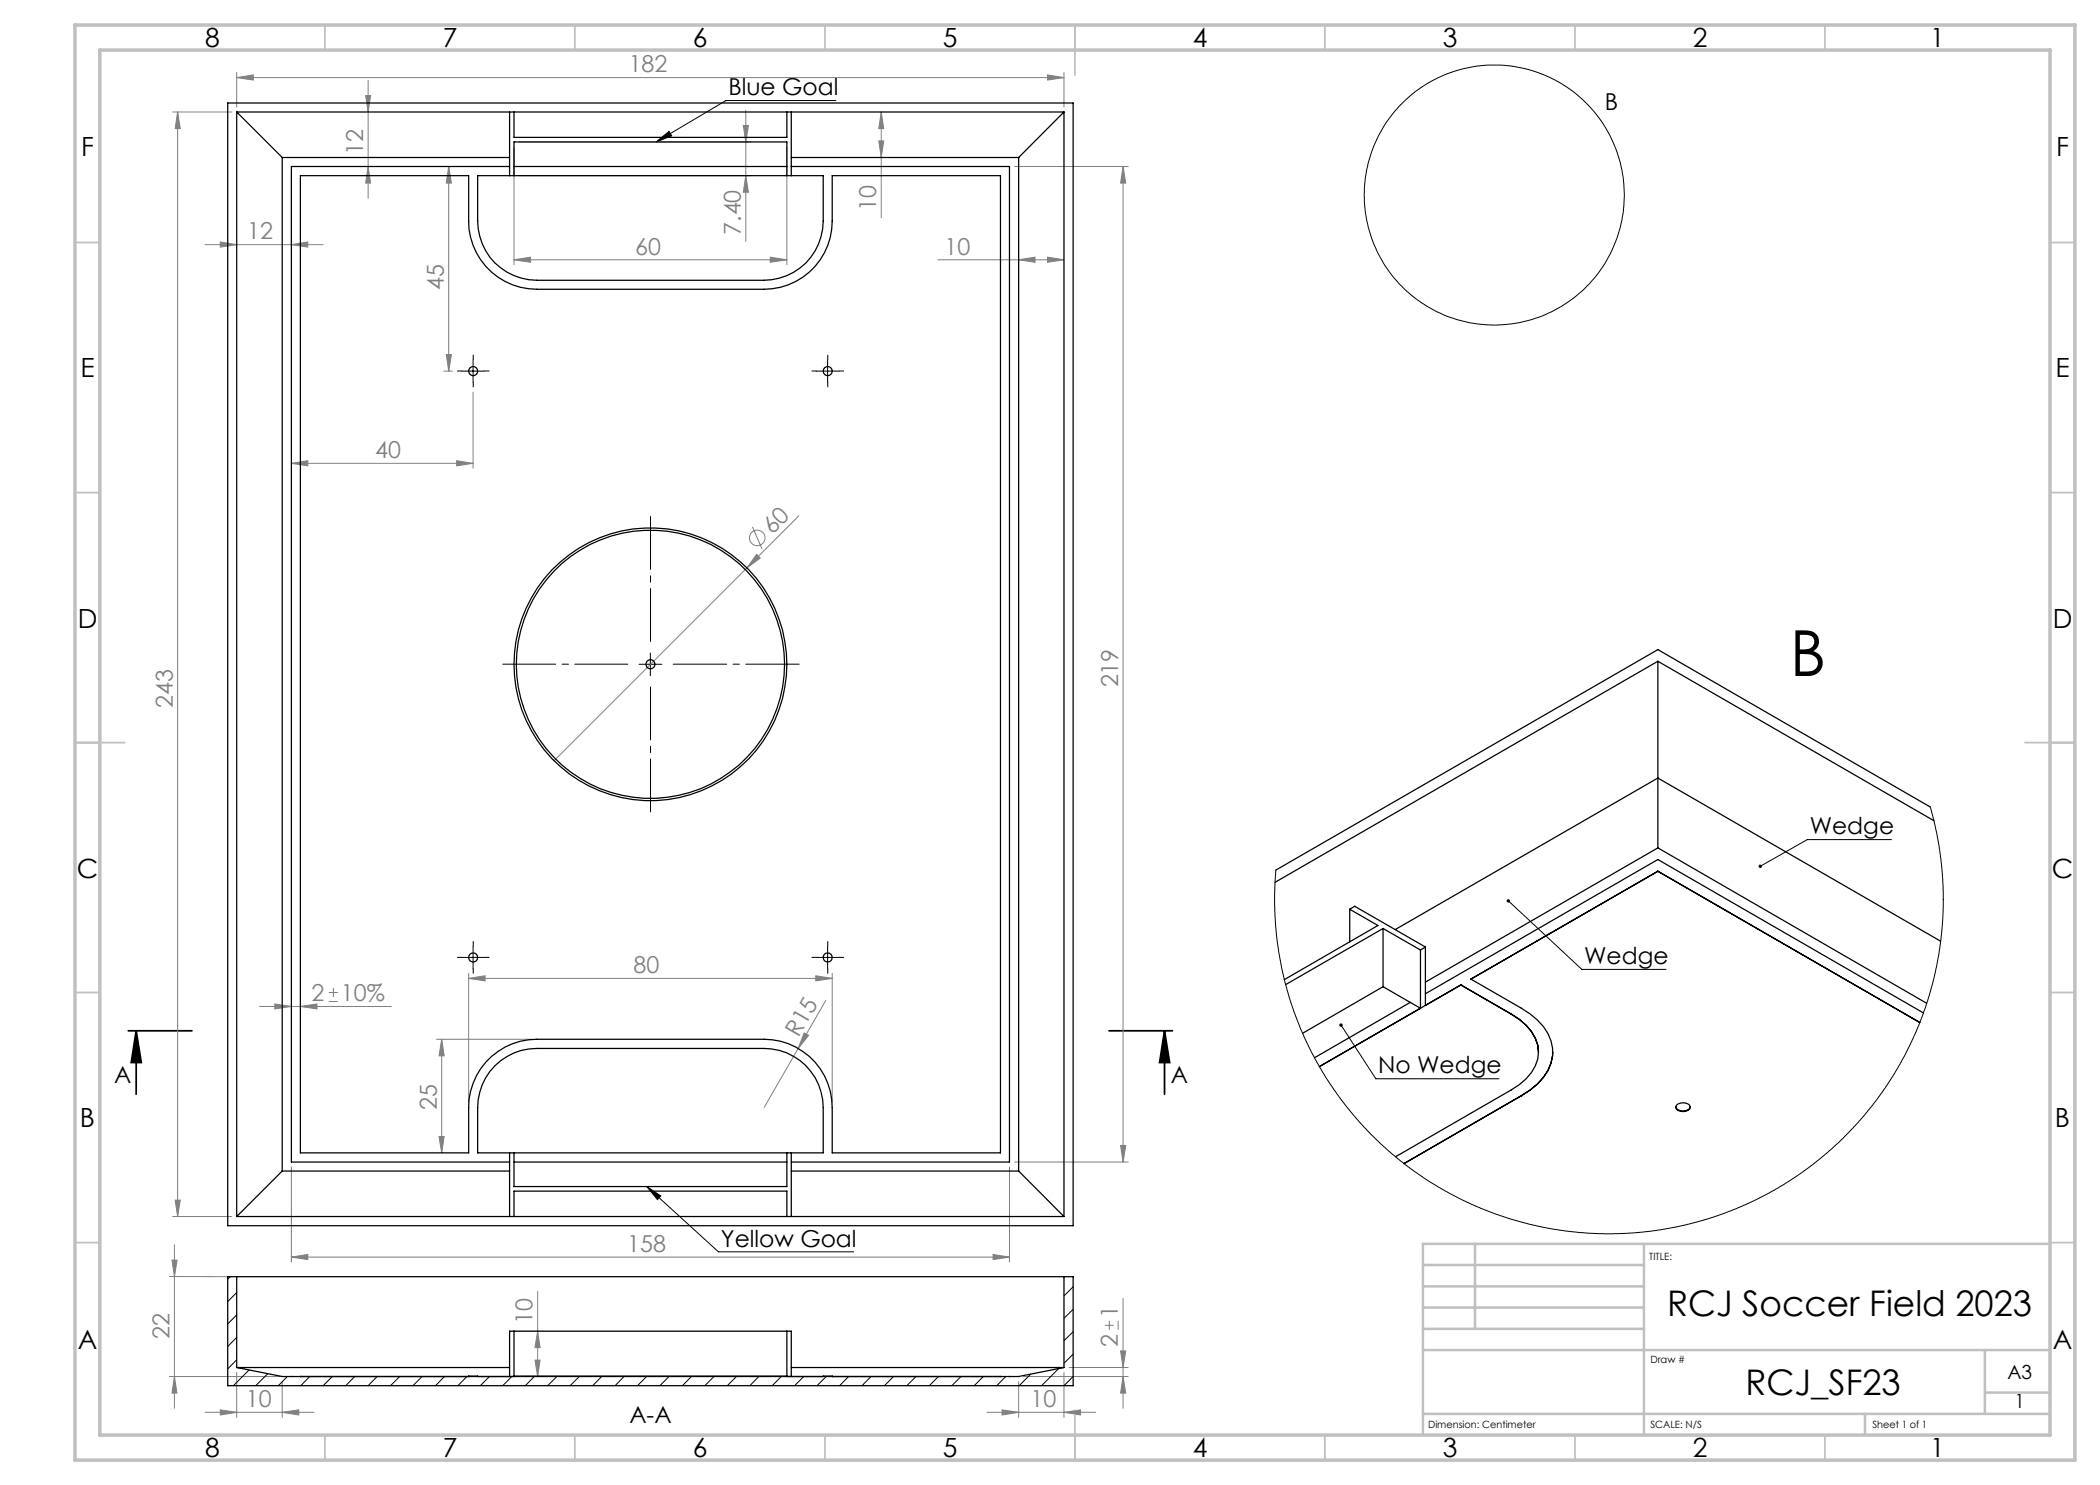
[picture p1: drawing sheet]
<svg xmlns="http://www.w3.org/2000/svg" width="420mm" height="297mm" viewBox="0 0 420 297" stroke-linecap="round" stroke-linejoin="round" font-family="sans-serif">
<g fill="none" stroke="#808080" stroke-width=".2">
<path d="M47.3 15.5l3.4-.5v1zM47.3 14.5v6.9M47.3 15.5h165.5M73.1 19.1h1l-.5 3.3zM73.6 16v23.6M209.5 15l3.3 .5-3.3 .5zM212.8 14.5v6.9M34.5 22.4h11.9M35.5 22.4v220.9M35.5 22.4l.6 3.3h-1.1zM58.3 34.3v15.6M73.6 33.3l.5 3.3h-1z"/>
<path d="M89.7 33.3l.6 3.3h-1zM89.7 33.3v40.9M102.8 29.4v23.5M103.8 35.1h46.4M103.8 28.4h46.4M148.7 25.1h1l-.5 3.3zM149.2 35.1l.5 3.3h-1zM149.2 22v26.3M157.4 29.4v23.5M175.8 28.2h.9l-.5 3.3zM176.2 22.4l.5 3.3h-.9zM176.2 22.4v21.2"/>
<path d="M202.9 33.3h22.7M224.6 33.3v199.1M224.6 33.3l.5 3.3h-1zM41 48.9h23.6M44.1 48.4l3.2 .5-3.2 .5zM58.3 48.9l3.3-.5v1zM102.8 52l3.3-.6v1.1zM102.8 52h54.6M154.1 51.4l3.3 .6-3.3 .5zM187.6 52h25.2M203.7 52l3.3-.6v1.1zM209.5 51.4l3.3 .6-3.3 .5z"/>
<path d="M88.8 74.2h1.7M89.3 70.9h1l-.6 3.3zM94.6 78.4v15.3M58.3 92.7l3.3-.6v1.1zM58.3 92.7h36.3M91.3 92.1l3.3 .6-3.3 .5zM150.5 105.4l1.9 4.4M151.3 110.9l.7 .7-2.6 2zM159.8 103.1l-49 49M65.8 198.5h1.8M66.7 197.6v1.8M93.7 195.7l3.3-.5v1z"/>
<path d="M93.7 194.7v25.8M93.7 195.7h72.7M163.2 195.2l3.2 .5-3.2 .5zM166.4 194.7v25.8M51.9 201.3h26.3M55 200.8l3.3 .5-3.3 .5zM60.1 201.3l3.3-.5v1zM65.8 200.3h1.8M87.3 207.9h19.1M88.3 207.9l.5 3.3h-1zM88.3 207.9v22.7M160.8 206.6l.9 .5-2.1 2.6z"/>
<path d="M165.2 200.1l-12.4 21.4M58.3 233.4v19M87.8 227.3h1l-.5 3.3zM201.9 233.4v19M202.9 232.4h22.7M224.1 229.1h1l-.5 3.3zM33.9 255.3h12.5M34.4 252h1l-.5 3.3zM34.5 243.3h11.9M34.9 249v32.7M35 240h1.1l-.6 3.3zM58.3 251.4l3.3-.5v1z"/>
<path d="M58.3 251.4h143.6M107.5 258.3v17M198.6 250.9l3.3 .5-3.3 .5zM224.6 259.7v22M33.9 275.3h23.4M34.9 275.3l.5 3.3h-1zM47.3 274.5v9M56.4 276.3v7.2M103.8 266.2h4.7M107 272h1l-.5 3.3zM107.5 266.2l.5 3.3h-1zM108.4 275.3h.1"/>
<path d="M203.7 276.3v7.2M204.7 275.3h20.9M212.8 274.5v9M213.8 273.5h11.8M221 265.1h1.7M221.9 264.2v1.8M223.6 264.2v1.8M224.1 270.2h1l-.5 3.3zM224.6 275.3l.5 3.3h-1zM41 282.5h21.8M44.1 282l3.2 .5-3.2 .5zM56.4 282.5l3.4-.5v1z"/>
<path d="M197.4 282.5h21.7M200.4 282l3.3 .5-3.3 .5zM212.8 282.5l3.3-.5v1z"/>
<circle cx="151.5" cy="107.6" r="1.56"/>
</g>
<g fill="none" stroke="#000" stroke-width=".2">
<path d="M131.2 28.4l2.6-2.1 .5 .9zM167.2 20.1h-22l-14 8.3M92.4 74.2h4.5M94.6 72v4.5M163.3 74.2h4.5M165.5 72v4.5M127.8 132.9h4.6M130.1 130.6v4.5M378.3 167.9h-16.8l-9.4 5.3M92.4 191.5h4.5M94.6 189.2v4.6M163.3 191.5h4.5"/>
<path d="M165.5 189.2v4.6M301.7 180.2l14.7 13.7h16.8M268.2 205l7 10.8h24.6M129.4 237.3l2.8 1.9-.7 .7zM129.4 237.3l14.3 13.1h27"/>
<circle cx="298.9" cy="39" r="26"/>
</g>
<path d="M25.6 206.2h12.8M27.2 206.2l1.1 6.3h-2.1zM27.2 206.2v12.7M221.8 206.2h12.7M232.9 206.2l1 6.3h-2zM232.9 206.2v12.7" fill="none" stroke="#000" stroke-width=".35"/>
<path d="M125.6 132.8h-25M130.1 137.4v25M130.1 128.3v-25M134.6 132.8h25.2" fill="none" stroke="#000" stroke-width=".2" stroke-dasharray="15.2 1.3 1.3 1.3" stroke-dashoffset="4.6"/>
<g fill="none" stroke="#000" stroke-width=".2" stroke-dasharray="15.2 1.3 1.3 1.3">
<path d="M92.4 74.2h-.9M94.6 76.5v.9M94.6 71.9v-.9M96.9 74.2h.9M163.3 74.2h-.9M165.6 76.5v.9M165.6 71.9v-.9M167.8 74.2h.9M92.4 191.5h-.9M94.6 193.7v1M94.6 189.2v-.9M96.9 191.5h.9"/>
<path d="M163.3 191.5h-.9M165.6 193.7v1M165.6 189.2v-.9M167.8 191.5h.9"/>
</g>
<g fill="none" stroke="#c0c0c0" stroke-width=".35">
<path d="M65 5v5M115 5v5M165 5v5M215 5v10M265 5v5M315 5v5M365 5v5M15 48.5h5M410 48.5h5M15 98.5h5M410 98.5h5M15 148.5h10"/>
<path d="M405 148.5h10M15 198.5h5M410 198.5h5M15 248.5h5M410 248.5h5M65 287v5M115 287v5M165 287v5M215 282v10M265 287v5M315 287v5M365 287v5"/>
</g>
<path d="M284.6 257.3h44.2M284.6 253h44.2M295 248.8v17M328.8 248.8v38.2M410 248.8h-125.4v38.2M284.6 265.8h44.2M284.6 261.5h44.2M284.6 270h125.4M397 270v12.8M397 278.5h13M284.6 282.8h125.4M373 282.8v4.2" fill="none" stroke="#c0c0c0" stroke-width=".5"/>
<path d="M15 5h400v287h-400zM20 10h390v277h-390z" fill="none" stroke="#c0c0c0" stroke-width=".7"/>
<g fill="#000">
<path d="M131.2 28.4l2.6-2.1 .5 .9zM129.4 237.3l2.8 1.9-.7 .7zM268 204.7a.35 .35 0 0 0 0 .6 .35 .35 0 0 0 .5-.2 .35 .35 0 0 0-.4-.4h-.1l.2 .3zM301.4 179.9a.34 .34 0 0 0 .2 .6 .34 .34 0 0 0 .4-.4 .34 .34 0 0 0-.5-.2l.2 .3zM351.9 173l-.1 .4 .3-.2-.3 .2a.35 .35 0 0 0 .4 .2 .35 .35 0 0 0 .2-.5 .35 .35 0 0 0-.5-.1z"/>
<path d="M232.9 206.2l1 6.3h-2zM27.2 206.2l1.1 6.3h-2.1z"/>
</g>
<g fill="#808080">
<path d="M151.3 110.9l.7 .7-2.6 2z"/>
<path d="M160.8 206.6l.9 .5-2.1 2.6z"/>
<path d="M44.1 282l3.2 .5-3.2 .5zM56.4 282.5l3.4-.5v1zM200.4 282l3.3 .5-3.3 .5zM212.8 282.5l3.3-.5v1z"/>
<path d="M102.8 52l3.3-.6v1.1zM154.1 51.4l3.3 .6-3.3 .5z"/>
<path d="M203.7 52l3.3-.6v1.1zM209.5 51.4l3.3 .6-3.3 .5z"/>
<path d="M55 200.8l3.3 .5-3.3 .5zM60.1 201.3l3.3-.5v1z"/>
<path d="M93.7 195.7l3.3-.5v1zM163.2 195.2l3.2 .5-3.2 .5z"/>
<path d="M58.3 251.4l3.3-.5v1zM198.6 250.9l3.3 .5-3.3 .5z"/>
<path d="M209.5 15l3.3 .5-3.3 .5zM47.3 15.5l3.4-.5v1zM58.3 48.9l3.3-.5v1zM44.1 48.4l3.2 .5-3.2 .5zM91.3 92.1l3.3 .6-3.3 .5zM58.3 92.7l3.3-.6v1.1z"/>
<path d="M34.4 252h1l-.5 3.3zM34.9 275.3l.5 3.3h-1z"/>
<path d="M149.2 35.1l.5 3.3h-1zM148.7 25.1h1l-.5 3.3z"/>
<path d="M224.6 275.3l.5 3.3h-1zM224.1 270.2h1l-.5 3.3z"/>
<path d="M89.3 70.9h1l-.6 3.3zM89.7 33.3l.6 3.3h-1z"/>
<path d="M107.5 266.2l.5 3.3h-1zM107 272h1l-.5 3.3z"/>
<path d="M88.3 207.9l.5 3.3h-1zM87.8 227.3h1l-.5 3.3z"/>
<path d="M35.5 22.4l.6 3.3h-1.1zM35 240h1.1l-.6 3.3zM224.6 33.3l.5 3.3h-1zM224.1 229.1h1l-.5 3.3zM73.1 19.1h1l-.5 3.3zM73.6 33.3l.5 3.3h-1zM176.2 22.4l.5 3.3h-.9zM175.8 28.2h.9l-.5 3.3z"/>
</g>
<g fill="none" stroke="#000" stroke-width=".25">
<path d="M45.5 20.6h169.1v224.5h-169.1zM47.3 22.4h165.5M47.3 22.4v220.9M47.3 22.4l9.1 9.1M56.4 31.5h45.5M56.4 31.5v202.7M60.1 35.1h33.6v9.1a13.6 13.6 0 0 0 13.7 13.7h45.4a13.6 13.6 0 0 0 13.6-13.7v-9.1h33.7v195.5h-33.7v-9.1a13.6 13.6 0 0 0-13.6-13.6h-45.4a13.6 13.6 0 0 0-13.7 13.6v9.1h-33.6zM95.5 35.1h69.1v9.1a11.8 11.8 0 0 1-11.8 11.9h-45.4a11.8 11.8 0 0 1-11.9-11.9zM101.9 22.4v12.7M101.9 33.3h-43.6v199.1h43.6M102.8 22.4v5.1h54.6v-5.1M102.8 35.1v-6.7h54.6v6.7"/>
<path d="M102.8 33.3h54.6M158.3 22.4v12.7M158.3 31.5h45.4M158.3 33.3h43.6v199.1h-43.6M203.7 31.5v202.7M212.8 22.4v220.9M212.8 22.4l-9.1 9.1M331.6 132.3l55.2 31.8M331.6 132.3l-76.6 44.2M331.6 132.3v37.3M331.6 174.2l-37.4 21.6 10.1 5.8a12.6 12.6 0 0 1 5.9 6.6 8.3 8.3 0 0 1-2.7 8.6l-1.5 1.2-1.7 1.1M331.6 174.2l52.4 30.3"/>
<path d="M331.6 169.6l-46.5 26.8M331.6 169.6l53.7 31.1M331.6 174.2v.1M386 161.4l-54.4-31.5-76.4 44.1M269.9 181.9l1-.6 14.2 8.1M269.9 181.9v6.5M269.9 181.9l5.7 3.2-18.7 10.8M276.6 185.7l7.5 4.3M276.6 185.7l-19.5 11.2M276.6 185.7v11.6M276.6 197.3l-16.1 9.4M276.6 197.3l5.4 3.2"/>
<path d="M279 185.9l52.6-30.3 56.5 32.6M284.1 190v11.6M285.1 198.8l46.5-26.9 53.1 30.7M285.1 189.4l-1 .6M285.1 189.4v11.7M292.2 197h.1M292.2 197l10.1 5.8M292.2 197l-28.3 16.3 20.2-11.7M99 213.1a11.7 11.7 0 0 1 8.4-3.4h45.4a11.8 11.8 0 0 1 11.8 11.8v9.1h-69.1v-9.1a11.9 11.9 0 0 1 3.5-8.4zM282 200.5l2.1 1.1M282 200.5l-19.1 11.1M302.3 202.8a9.3 9.3 0 0 1 5.4 7.6 8.2 8.2 0 0 1-3.8 6.5l-24.8 14.4"/>
<path d="M302.3 202.8a10.6 10.6 0 0 1 5.3 6.2l.1 1.4M302.3 202.8h.1M304.3 219.1h.1M304.3 219.1l-23.5 13.6M310.6 210.4a8.7 8.7 0 0 1-3.1 6.4l-1.5 1.2-1.7 1.1M56.4 234.2l-9.1 9.1M56.4 234.2h45.5M101.9 230.6v12.7M102.8 230.6v6.7h54.6v-6.7M102.8 232.4h54.6M158.3 230.6v12.7M158.3 234.2h45.4"/>
<path d="M203.7 234.2l9.1 9.1M335.2 221.4v.1a1.72 1.72 0 0 0 2.4 .6l.3-.3 .1-.4M335.3 221a2.02 2.02 0 0 1 2.6 0l.1 .4a1.63 1.63 0 0 1-2.8 0zM45.5 255.3h169.1v21.8h-169.1zM47.3 255.3v18.2M47.3 243.3h165.5M102.8 243.3v-5.1h54.6v5.1M212.8 255.3v18.2M47.3 273.5l9.1 1.8h147.3l9.1-1.8M47.3 273.5h54.6M58.3 275.3h.1M60.1 275.3h.1"/>
<path d="M93.7 275.3h.1M101.9 275.3v-9.1h56.4v9.1M102.8 266.2v9.1h-9.1M102.8 275.2h54.6M157.4 266.2v9.1h9M158.3 273.5h54.5M166.4 275.3h.1M200.1 275.3h.1M201.9 275.3h.1"/>
<circle cx="94.6" cy="74.2" r=".91"/>
<circle cx="165.5" cy="74.2" r=".91"/>
<circle cx="130.1" cy="132.9" r=".91"/>
<circle cx="130.1" cy="132.8" r="26.8"/>
<circle cx="130.1" cy="132.9" r="27.3"/>
<circle cx="94.6" cy="191.5" r=".92"/>
<circle cx="165.5" cy="191.5" r=".91"/>
</g>
<g fill="none" stroke="#000" stroke-width=".2">
<path d="M386 161.4l1 3.8 .8 4.2 .7 6.4 .1 7.6-.8 7-1.2 6.1-1 3.6-1.7 4.6-3 6.6-3.9 6.3-4 5.3-5.4 5.7-2.8 2.5-3.2 2.5-5.2 3.5-3.2 1.8-4 2-5.8 2.3-3.2 1-4.4 1.1-7.1 1.1-3.7 .3-4.1 .1-7.2-.5-7.2-1.3-4.3-1.2-3-1-6.5-2.7-6.1-3.4-5.8-4-3.1-2.5-3.4-3.2-2.6-2.7-2.5-3-4-5.8-3.5-6.2-1.5-3.3-1.5-3.8-1.8-6.3-1.5-7.6-.5-7.2 .3-7.1M46 255.3l-.5 .5M47.3 258.5l-1.8 1.8M214.6 257.3l-1.8 1.9M47.3 263l-1.8 1.8M47.3 267.5l-1.8 1.8M47.3 272l-1.8 1.8M49.8 274l-3.1 3.1M53.6 274.7l-2.4 2.4M57.5 275.3l-1.8 1.8M61.9 275.3l-1.8 1.8M66.5 275.3l-1.9 1.8"/>
<path d="M70.9 275.3l-1.8 1.8M75.4 275.3l-1.8 1.8M79.9 275.3l-1.8 1.8M84.4 275.3l-1.8 1.8M88.9 275.3l-1.8 1.8M93.4 275.3l-1.8 1.8M97.9 275.3l-1.8 1.8M102.4 275.3l-1.9 1.8M106.9 275.3l-1.8 1.8M111.4 275.3l-1.9 1.8M115.9 275.3l-1.9 1.8M120.3 275.3l-1.8 1.8"/>
<path d="M124.8 275.3l-1.8 1.8M129.3 275.3l-1.8 1.8M133.8 275.3l-1.8 1.8M138.3 275.3l-1.8 1.8M142.8 275.3l-1.8 1.8M147.3 275.3l-1.8 1.8M151.8 275.3l-1.8 1.8M156.2 275.3l-1.8 1.8M160.8 275.3l-1.9 1.8M165.2 275.3l-1.8 1.8M169.7 275.3l-1.8 1.8M174.2 275.3l-1.8 1.8"/>
<path d="M178.7 275.3l-1.8 1.8M183.2 275.3l-1.8 1.8M187.7 275.3l-1.8 1.8M192.2 275.3l-1.8 1.8M196.7 275.3l-1.9 1.8M201.2 275.3l-1.8 1.8M206.1 274.8l-2.3 2.3M211.7 273.7l-3.4 3.4M214.6 261.9l-1.8 1.8M214.6 266.3l-1.8 1.8M214.6 270.8l-1.8 1.9M214.6 275.3l-1.8 1.8"/>
</g>
<text font-size="12.7" x="357.9" y="135.2">B</text>
<g font-size="7.1">
<text x="333.4" y="263.3">RCJ Soccer Field 2023</text>
<text x="349.1" y="279">RCJ_SF23</text>
</g>
<g font-size="5.3">
<text x="41" y="9.5">8</text>
<text x="88.5" y="9.5">7</text>
<text x="138.5" y="9.5">6</text>
<text x="188.5" y="9.5">5</text>
<text x="238.5" y="9.5">4</text>
<text x="288.5" y="9.5">3</text>
<text x="338.5" y="9.5">2</text>
<text x="386" y="9.5">1</text>
<text x="16.2" y="31.2">F</text>
<text x="411.2" y="31.2">F</text>
<text x="16.1" y="75.5">E</text>
<text x="411.1" y="75.5">E</text>
<text x="15.5" y="125.5">D</text>
<text x="410.5" y="125.5">D</text>
<text x="15.4" y="175.5">C</text>
<text x="410.4" y="175.5">C</text>
<text x="16" y="225.5">B</text>
<text x="411" y="225.5">B</text>
<text x="15.5" y="269.7">A</text>
<text x="410.5" y="269.7">A</text>
<text x="41" y="291.5">8</text>
<text x="88.5" y="291.5">7</text>
<text x="138.5" y="291.5">6</text>
<text x="188.5" y="291.5">5</text>
<text x="238.5" y="291.5">4</text>
<text x="288.5" y="291.5">3</text>
<text x="338.5" y="291.5">2</text>
<text x="386" y="291.5">1</text>
</g>
<g font-size="4.7" fill="#808080">
<text x="125.7" y="14.5">182</text>
<text x="72.6" y="30.9" transform="rotate(-90 72.6 30.9)">12</text>
<text x="49.4" y="47.9">12</text>
<text x="148.2" y="47" transform="rotate(-90 148.2 47)">7.40</text>
<text x="175.3" y="42.3" transform="rotate(-90 175.3 42.3)">10</text>
<text x="127" y="50.9">60</text>
<text x="188.9" y="50.9">10</text>
<text x="88.8" y="58" transform="rotate(-90 88.8 58)">45</text>
<text x="75" y="91.6">40</text>
<text x="154.5" y="107" transform="rotate(-45 154.5 107)">60</text>
<text x="223.6" y="137.5" transform="rotate(-90 223.6 137.5)">219</text>
<text x="34.5" y="141.6" transform="rotate(-90 34.5 141.6)">243</text>
<text x="126.7" y="194.6">80</text>
<text x="62.3" y="200.2">2</text>
<text x="68.2" y="200.2">10%</text>
<text x="159.7" y="207.6" transform="rotate(-60 159.7 207.6)">R15</text>
<text x="87.3" y="222" transform="rotate(-90 87.3 222)">25</text>
<text x="125.4" y="250.4">158</text>
<text x="223.6" y="263.5" transform="rotate(-90 223.6 263.5)">1</text>
<text x="33.9" y="267.8" transform="rotate(-90 33.9 267.8)">22</text>
<text x="106.5" y="264.8" transform="rotate(-90 106.5 264.8)">10</text>
<text x="223.6" y="269.4" transform="rotate(-90 223.6 269.4)">2</text>
<text x="49.1" y="281.4">10</text>
<text x="206.1" y="281.4">10</text>
</g>
<g font-size="4.7">
<text x="145.7" y="19">Blue Goal</text>
<text x="321" y="22.1">B</text>
<text x="361.9" y="166.9">Wedge</text>
<text x="316.8" y="192.8">Wedge</text>
<text x="275.6" y="214.7">No Wedge</text>
<text x="22.9" y="216.7">A</text>
<text x="234.2" y="216.7">A</text>
<text x="144.2" y="249.4">Yellow Goal</text>
<text x="125.9" y="284.6">A-A</text>
</g>
<g font-size="3.9">
<text x="401.5" y="275.9">A3</text>
<text x="403" y="281.7">1</text>
</g>
<g font-size="2">
<text x="329.9" y="251.9">TITLE:</text>
<text x="330.1" y="272.5">Draw #</text>
<text x="285.6" y="285.5">Dimension: Centimeter</text>
<text x="330.1" y="285.6">SCALE: N/S</text>
<text x="374.5" y="285.6">Sheet 1 of 1</text>
</g>
</svg>
